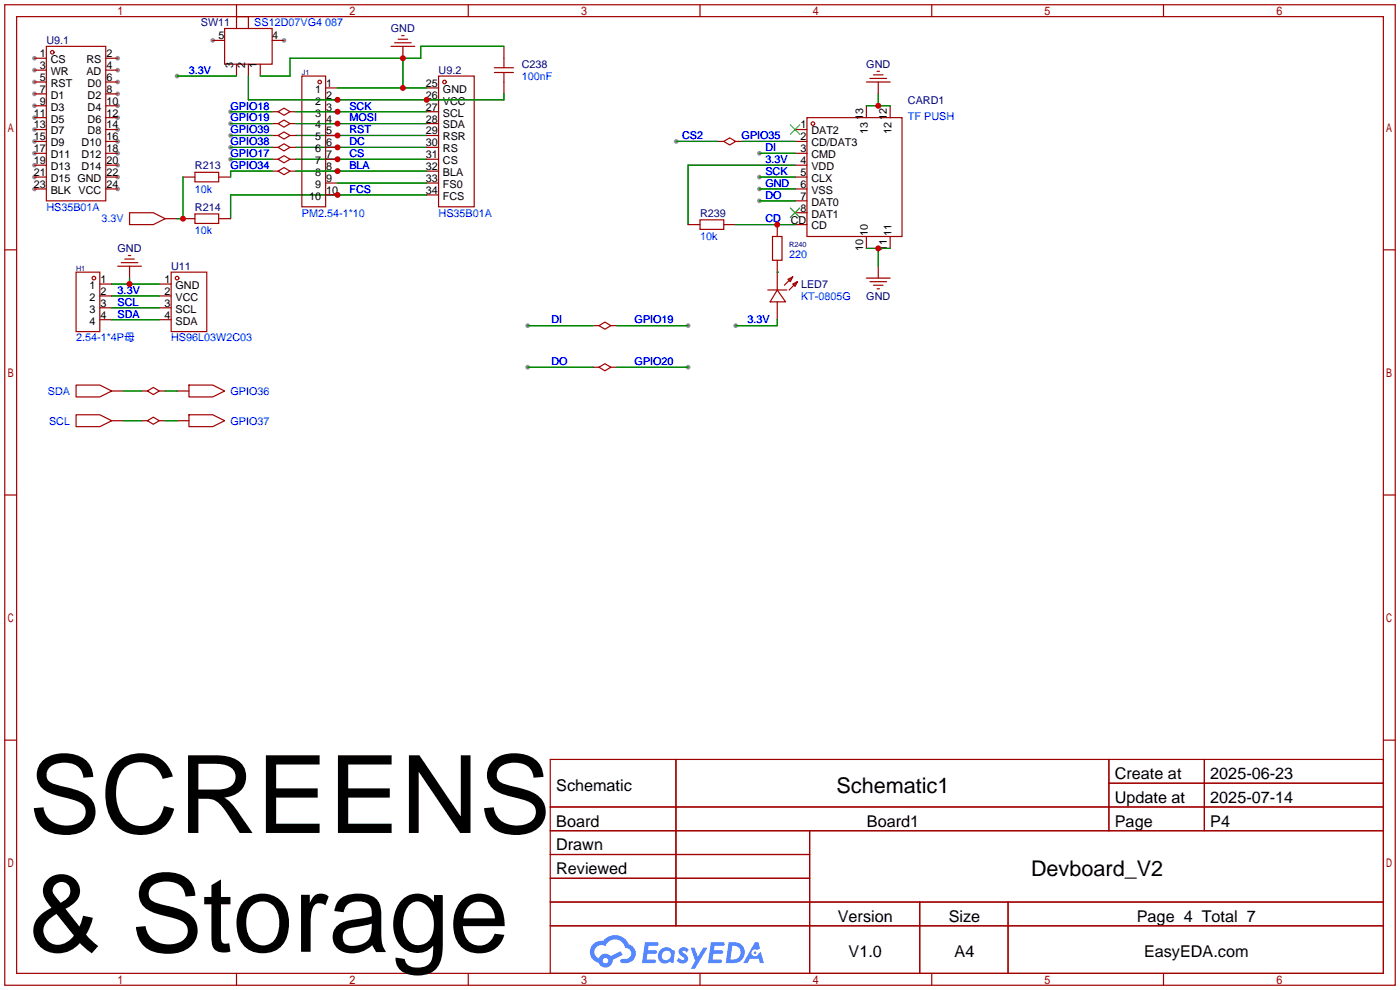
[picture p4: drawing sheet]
<svg xmlns="http://www.w3.org/2000/svg" width="299mm" height="212mm" viewBox="0 0 299 212" stroke-linecap="round" stroke-linejoin="round" font-family="sans-serif">
<g fill="#999">
<circle cx="7.4" cy="12.4" r=".51"/>
<circle cx="25.1" cy="40.4" r=".51"/>
<circle cx="7.4" cy="15" r=".51"/>
<circle cx="25.1" cy="37.8" r=".51"/>
<circle cx="7.4" cy="17.5" r=".51"/>
<circle cx="25.1" cy="35.3" r=".51"/>
<circle cx="7.4" cy="20.1" r=".51"/>
<circle cx="25.1" cy="32.8" r=".51"/>
<circle cx="7.4" cy="22.6" r=".51"/>
<circle cx="25.1" cy="30.2" r=".51"/>
<circle cx="7.4" cy="25.1" r=".51"/>
<circle cx="25.1" cy="27.7" r=".51"/>
<circle cx="7.4" cy="27.7" r=".51"/>
<circle cx="25.1" cy="25.1" r=".51"/>
<circle cx="7.4" cy="30.2" r=".51"/>
<circle cx="25.1" cy="22.6" r=".51"/>
<circle cx="7.4" cy="32.8" r=".51"/>
<circle cx="25.1" cy="20.1" r=".51"/>
<circle cx="7.4" cy="35.3" r=".51"/>
<circle cx="25.1" cy="17.5" r=".51"/>
<circle cx="7.4" cy="37.8" r=".51"/>
<circle cx="25.1" cy="15" r=".51"/>
<circle cx="7.4" cy="40.4" r=".51"/>
<circle cx="25.1" cy="12.4" r=".51"/>
<circle cx="60.7" cy="8.6" r=".51"/>
<circle cx="45.5" cy="8.6" r=".51"/>
<circle cx="49.3" cy="23.9" r=".51"/>
<circle cx="49.3" cy="26.4" r=".51"/>
<circle cx="49.3" cy="29" r=".51"/>
<circle cx="49.3" cy="31.5" r=".51"/>
<circle cx="49.3" cy="34" r=".51"/>
<circle cx="162.3" cy="40.4" r=".51"/>
<circle cx="162.3" cy="37.8" r=".51"/>
<circle cx="162.3" cy="32.8" r=".51"/>
<circle cx="162.3" cy="42.9" r=".51"/>
<circle cx="144.5" cy="30.2" r=".51"/>
<circle cx="157.2" cy="69.6" r=".51"/>
<circle cx="112.8" cy="69.6" r=".51"/>
<circle cx="112.8" cy="78.5" r=".51"/>
<circle cx="147.1" cy="78.5" r=".51"/>
<circle cx="147.1" cy="69.6" r=".51"/>
<circle cx="37.8" cy="16.3" r=".51"/>
</g>
<g fill="none" stroke="#a10000" stroke-width=".25">
<path d="M1 1h297.2v209.6h-297.2zM3.6 3.6h292.1v204.4h-292.1zM50.5 1v2.6M100.1 1v2.6M149.6 1v2.6M199.1 1v2.6M248.7 1v2.6M1 53.4h2.6M295.7 53.4h2.5M1 105.8h2.6M295.7 105.8h2.5M1 158.2h2.6"/>
<path d="M295.7 158.2h2.5M117.6 162.3h178.1v45.7h-178.1zM117.6 172.5h178.1M117.6 177.5h178.1M144.5 162.3v35.6M173 177.5v30.5M237 162.3v15.2M237 167.4h58.7M257.4 162.3v15.2M117.6 182.6h55.4M117.6 192.8h178.1M117.6 187.7h55.4"/>
<path d="M117.6 197.9h178.1M196.6 192.8v15.2M215.4 192.8v15.2M50.5 208v2.6M100.1 208v2.6M149.6 208v2.6M199.1 208v2.6M248.7 208v2.6"/>
</g>
<g fill="#5487ff">
<path d="M145.3 202.7a1.3 1.3 0 0 1 1.9 .3l-.4 .6a.54 .54 0 0 0-.9-.2l.1 .2a1.34 1.34 0 0 1 .9 1.8 1.47 1.47 0 0 1-2.3-.1l.5-.6 .8 .5a.31 .31 0 0 0 .4-.3 .31 .31 0 0 0-.3-.4 1.12 1.12 0 0 1-.7-1.8z"/>
<path d="M147.6 202.5h.9l.6 2 1.2-2h.9l-2.7 4.6h-.9l1-1.7z"/>
<path d="M137.8 201.4h1.7a1.31 1.31 0 0 1 1.2 .2 .4 .4 0 0 1-.3 .5l-1.8 .1-.1 .9h1.6a.4 .4 0 0 1 .4 .4 .4 .4 0 0 1-.5 .4h-1.6l-.2 1.2h1.4a.46 .46 0 0 1 .5 0 .46 .46 0 0 1 .1 .5l-.4 .2h-2.6z"/>
<path d="M151.9 201.4h1.7a1.32 1.32 0 0 1 1.2 .2 .39 .39 0 0 1-.3 .5l-1.8 .1-.1 .9h1.6a.4 .4 0 0 1 .4 .4 .4 .4 0 0 1-.4 .4h-1.7l-.2 1.2h1.4a.46 .46 0 0 1 .5 0 .46 .46 0 0 1 .1 .5l-.4 .2h-2.6z"/>
<path d="M161.3 201.4h.8l.3 1.3-.6 .4a.75 .75 0 0 0-1.1 .3 .75 .75 0 0 0 .5 1 .75 .75 0 0 0 .9-.7l.5-.2 .6 2.3h-.8l-.3-.9h-1.8l-.5 .9h-1z"/>
<path d="M155.7 201.4l-.6 4.4h1.5a2.27 2.27 0 0 0 2.6-2.2 2.27 2.27 0 0 0-2.7-2.2zM156.5 202.1a1.5 1.5 0 0 1 1.8 1.6 1.5 1.5 0 0 1-1.9 1.4h-.3z"/>
<path d="M141.2 203a1.6 1.6 0 0 0-.3 2.3 1.6 1.6 0 0 0 2.3 .2l.7 .3 .3-2.4-.1-.3-.5-.1a1.58 1.58 0 0 0-2.4 0zM141.8 203.5a.98 .98 0 0 1 1.6 .4 .98 .98 0 0 1-1.1 1.3 .94 .94 0 0 1-.9-.7 .94 .94 0 0 1 .4-1z"/>
<path d="M126.8 201.8a2.37 2.37 0 0 0 1.1 4 1.54 1.54 0 0 0 1.8 1 1.54 1.54 0 0 0 1.2-1.6l2.2-1.1-.5-.8-2 1a1.57 1.57 0 0 0-2.7 .5 1.5 1.5 0 0 1-.7-2.1 1.5 1.5 0 0 1 2.2-.5 2.23 2.23 0 0 1 2.3-1.4 2.23 2.23 0 0 1 2 1.8 1.16 1.16 0 0 1 1.2 1.1 1.16 1.16 0 0 1-1.1 1.2h-.7a.47 .47 0 0 0-.5 .4 .47 .47 0 0 0 .4 .5 2.17 2.17 0 0 0 2.5-.9 2.17 2.17 0 0 0-.3-2.7l-.8-.4a3.2 3.2 0 0 0-5.5-.7l-1.1 .1zM128.8 205.3a.6 .6 0 0 1 1.2 0 .6 .6 0 0 1-1.2 0z"/>
<circle cx="161.4" cy="203.6" r=".28"/>
</g>
<g fill="none" stroke="#a10000" stroke-width=".25">
<path d="M7.4 12.4h2.5M7.4 15h2.5M7.4 17.5h2.5M9.9 9.9h12.7v33h-12.7zM22.6 12.4h2.5M22.6 15h2.5M22.6 17.5h2.5M45.5 8.6h2.5M48 6.1h10.2v7.6h-10.2zM50.5 6.1v-2.5h2.6v2.5M50.5 13.7v2.6M53.1 13.7v2.6"/>
<path d="M55.6 13.7v2.6M58.2 8.6h2.5M64.5 16.3h5.1v27.9h-5.1zM69.6 18.8h2.5M83.6 9.9h5M84.3 9.1h3.6M85.1 8.4h2M85.9 7.6h.5M86.1 9.9v2.5M91.2 18.8h2.5M93.7 16.3h7.6v27.9h-7.6zM105.7 15.5h4"/>
<path d="M105.7 14.5h4M107.7 9.9v4.6M107.7 15.5v4.6M185.2 17.5h5M185.9 16.8h3.6M186.7 16h2M187.5 15.2h.5M187.7 17.5v2.6M7.4 37.8h2.5M7.4 35.3h2.5M7.4 20.1h2.5M7.4 32.8h2.5"/>
<path d="M7.4 22.6h2.5M7.4 30.2h2.5M7.4 25.1h2.5M7.4 27.7h2.5M22.6 37.8h2.5M22.6 35.3h2.5M22.6 20.1h2.5M22.6 32.8h2.5M22.6 22.6h2.5M22.6 30.2h2.5M22.6 25.1h2.5M22.6 27.7h2.5"/>
<path d="M39.1 37.8h2.6M41.7 36.8h5v2.1h-5zM46.7 37.8h2.6M58.2 23.9h1.2M58.2 26.4h1.2M58.2 29h1.2M58.2 31.5h1.2M58.2 34h1.2M58.2 36.6h1.2M59.4 23.9l1.3-.8 1.3 .8-1.3 .7zM59.4 26.4l1.3-.7 1.3 .7-1.3 .8zM59.4 29l1.3-.8 1.3 .8-1.3 .7z"/>
<path d="M59.4 31.5l1.3-.8 1.3 .8-1.3 .8zM59.4 34l1.3-.7 1.3 .7-1.3 .8zM59.4 36.6l1.3-.8 1.3 .8-1.3 .7zM62 23.9h1.2M62 26.4h1.2M62 29h1.2M62 31.5h1.2M62 34h1.2M62 36.6h1.2M69.6 21.3h2.5M69.6 23.9h2.5M69.6 26.4h2.5"/>
<path d="M69.6 29h2.5M69.6 31.5h2.5M69.6 34h2.5M69.6 36.6h2.5M69.6 39.1h2.5M91.2 21.3h2.5M91.2 23.9h2.5M91.2 26.4h2.5M91.2 29h2.5M91.2 31.5h2.5M91.2 34h2.5M91.2 36.6h2.5"/>
<path d="M91.2 39.1h2.5M153.4 30.2h1.3M154.7 30.2l1.3-.7 1.2 .7-1.2 .8zM157.2 30.2h1.3M169.9 37.8h2.6M169.9 35.3h2.6M169.9 32.8h2.6M169.9 30.2h2.6M169.9 27.7h2.6M172.5 25.1h20.3v25.4h-20.3zM185.2 22.6v2.5M190.2 22.6v2.5"/>
<path d="M7.4 40.4h2.5M16.3 58.2h5v12.7h-5zM22.6 40.4h2.5M25.1 56.9h5.1M25.9 56.1h3.6M26.7 55.4h2M27.4 54.6h.5M27.7 45.5h5.1l2.5 1.2-2.5 1.3h-5.1zM27.7 56.9v2.5M35.3 46.7h2.5M36.6 58.2h7.6v12.7h-7.6zM39.1 46.7h2.6"/>
<path d="M41.7 45.7h5v2.1h-5zM46.7 46.7h2.6M69.6 41.7h2.5M91.2 41.7h2.5M147.1 48h2.5M149.6 47h5.1v2h-5.1zM154.7 48h2.5M165.1 50.5h2v5.1h-2zM166.1 48v2.5M166.1 55.6v6.4M168.4 59.7l1-.5-.5 1zM169.4 59.2l-1.8 1.8"/>
<path d="M169.9 40.4h2.6M169.9 42.9h2.6M169.9 45.5h2.6M169.9 48h2.6M185.2 50.5v2.6M185.2 59.4h5M187.7 56.9v2.5M190.2 50.5v2.6M21.3 60.7h2.6M21.3 63.2h2.6M21.3 65.8h2.6M21.3 68.3h2.6"/>
<path d="M34 60.7h2.6M34 63.2h2.6M34 65.8h2.6M34 68.3h2.6M126.7 69.6h1.3M126.7 78.5h1.3M128 69.6l1.3-.8 1.3 .8-1.3 .8zM128 78.5l1.3-.8 1.3 .8-1.3 .7zM130.6 69.6h1.2M130.6 78.5h1.2M164.1 62h4M166.1 62l1.8 2.5h-3.3z"/>
<path d="M166.1 64.5v3.8M169.4 60.7l1-.5-.5 1zM170.4 60.2l-1.7 1.8M185.9 60.2h3.6M186.7 61h2M187.5 61.7h.5M16.3 82.3h5l2.6 1.3-2.6 1.2h-5zM16.3 88.6h5l2.6 1.3-2.6 1.3h-5zM23.9 83.6h2.5M23.9 89.9h2.5M30.2 83.6h1.3M30.2 89.9h1.3"/>
<path d="M31.5 89.9l1.3-.7 1.2 .7-1.2 .8zM31.5 83.6l1.3-.8 1.2 .8-1.2 .7zM34 83.6h1.3M34 89.9h1.3M37.8 83.6h2.6M37.8 89.9h2.6M40.4 88.6h5.1l2.5 1.3-2.5 1.3h-5.1zM40.4 82.3h5.1l2.5 1.3-2.5 1.2h-5.1z"/>
<circle cx="11.2" cy="11.2" r=".38"/>
<circle cx="68.3" cy="17.5" r=".38"/>
<circle cx="95" cy="17.5" r=".38"/>
<circle cx="173.7" cy="26.4" r=".38"/>
<circle cx="20.1" cy="59.4" r=".38"/>
<circle cx="37.8" cy="59.4" r=".38"/>
</g>
<g fill="none" stroke="#008700" stroke-width=".25">
<path d="M37.8 16.3h12.7M53.1 16.3v5h54.6v-1.2M72.1 18.8h19.1M86.1 12.4v6.4M107.7 9.9h-17.8v2.5h-27.9v3.9h-6.4M39.1 37.8v8.9h-1.3M49.3 29h8.9M49.3 31.5h8.9M49.3 34h8.9M49.3 23.9h8.9M49.3 26.4h8.9M58.2 36.6h-8.9v1.2"/>
<path d="M63.2 29h28M63.2 31.5h28M63.2 34h28M63.2 23.9h28M63.2 26.4h28M63.2 36.6h28M72.1 39.1h19.1M144.5 30.2h8.9M158.5 30.2h11.4M162.3 37.8h7.6M162.3 32.8h7.6M169.9 35.3h-22.8v12.7"/>
<path d="M185.2 22.6h5M187.7 20.1v2.5M27.7 59.4v1.3M91.2 41.7h-41.9v5M157.2 48h12.7M162.3 40.4h7.6M162.3 42.9h7.6M166.1 58.2h.1M185.2 53.1h5M187.7 53.1v3.8M23.9 60.7h10.1M23.9 63.2h10.1"/>
<path d="M23.9 65.8h10.1M23.9 68.3h10.1M112.8 69.6h13.9M112.8 78.5h13.9M131.8 69.6h15.3M131.8 78.5h15.3M166.1 68.3v1.3h-8.9M26.4 83.6h3.8M26.4 89.9h3.8M35.3 83.6h2.5M35.3 89.9h2.5"/>
</g>
<path d="M168.9 26.7l2 2M170.9 26.7l-2 2M168.9 44.4l2 2.1M170.9 44.4l-2 2.1" fill="none" stroke="#3c3" stroke-width=".25"/>
<g fill="#c00">
<circle cx="72.1" cy="29" r=".63"/>
<circle cx="72.1" cy="31.5" r=".63"/>
<circle cx="72.1" cy="34" r=".63"/>
<circle cx="72.1" cy="41.7" r=".63"/>
<circle cx="72.1" cy="23.9" r=".63"/>
<circle cx="72.1" cy="26.4" r=".63"/>
<circle cx="39.1" cy="46.7" r=".63"/>
<circle cx="27.7" cy="60.7" r=".63"/>
<circle cx="187.7" cy="53.1" r=".63"/>
<circle cx="187.7" cy="22.6" r=".63"/>
<circle cx="166.1" cy="48" r=".63"/>
<circle cx="72.1" cy="36.6" r=".63"/>
<circle cx="72.1" cy="21.3" r=".63"/>
<circle cx="91.2" cy="21.3" r=".63"/>
<circle cx="86.1" cy="18.8" r=".63"/>
<circle cx="86.1" cy="12.4" r=".63"/>
</g>
<g font-size="23.1">
<text x="6.1" y="178">SCREENS</text>
<text x="6.1" y="203.4">&amp; Storage</text>
</g>
<g font-size="4.6">
<text x="178.8" y="169.4">Schematic1</text>
<text x="220.4" y="187.2">Devboard_V2</text>
</g>
<g font-size="3.5">
<text x="238.3" y="166.5">Create at</text>
<text x="258.7" y="166.5">2025-06-23</text>
<text x="118.9" y="169.1">Schematic</text>
<text x="238.3" y="171.6">Update at</text>
<text x="258.7" y="171.6">2025-07-14</text>
<text x="118.9" y="176.7">Board</text>
<text x="185.3" y="176.7">Board1</text>
<text x="238.3" y="176.7">Page</text>
<text x="258.7" y="176.7">P4</text>
<text x="118.9" y="181.8">Drawn</text>
<text x="118.9" y="186.8">Reviewed</text>
<text x="179.1" y="197">Version</text>
<text x="202.8" y="197">Size</text>
<text x="243" y="197">Page 4 Total 7</text>
<text x="181.4" y="204.6">V1.0</text>
<text x="204" y="204.6">A4</text>
<text x="244.5" y="204.6">EasyEDA.com</text>
</g>
<g font-size="2.3" fill="#000080">
<text x="42.9" y="5.6">SW11</text>
<text x="9.9" y="9.4">U9.1</text>
<text x="83.5" y="6.9">GND</text>
<text x="93.7" y="15.8">U9.2</text>
<text x="111.5" y="14.5">C238</text>
<text x="185.1" y="14.5">GND</text>
<text x="194.1" y="22.1">CARD1</text>
<text x="41.7" y="36.1">R213</text>
<text x="41.7" y="45">R214</text>
<text x="149.6" y="46.3">R239</text>
<text x="25.1" y="53.9">GND</text>
<text x="36.6" y="57.7">U11</text>
<text x="171.2" y="61.5">LED7</text>
<text x="185.1" y="64.1">GND</text>
</g>
<g font-size="2.3" fill="#00f">
<text x="54.4" y="5.6">SS12D07VG4 087</text>
<text x="40.4" y="15.8">3.3V</text>
<text x="111.5" y="17.1">100nF</text>
<text x="49.3" y="23.4">GPIO18</text>
<text x="74.7" y="23.4">SCK</text>
<text x="49.3" y="26">GPIO19</text>
<text x="49.3" y="28.5">GPIO39</text>
<text x="74.7" y="28.5">RST</text>
<text x="74.7" y="26">MOSI</text>
<text x="145.8" y="29.8">CS2</text>
<text x="158.5" y="29.8">GPIO35</text>
<text x="194.1" y="25.7">TF PUSH</text>
<text x="49.3" y="31">GPIO38</text>
<text x="49.3" y="33.6">GPIO17</text>
<text x="74.7" y="31">DC</text>
<text x="74.7" y="33.6">CS</text>
<text x="163.6" y="34.8">3.3V</text>
<text x="163.6" y="32.3">DI</text>
<text x="41.7" y="41.2">10k</text>
<text x="49.3" y="36.1">GPIO34</text>
<text x="74.7" y="41.2">FCS</text>
<text x="74.7" y="36.1">BLA</text>
<text x="163.6" y="39.9">GND</text>
<text x="163.6" y="37.4">SCK</text>
<text x="9.9" y="45">HS35B01A</text>
<text x="21.7" y="47.5">3.3V</text>
<text x="64.5" y="46.3">PM2.54-1*10</text>
<text x="93.7" y="46.3">HS35B01A</text>
<text x="163.6" y="42.5">DO</text>
<text x="163.6" y="47.5">CD</text>
<text x="41.7" y="50.1">10k</text>
<text x="149.6" y="51.4">10k</text>
<text x="168.7" y="55.2">220</text>
<text x="25.1" y="62.8">3.3V</text>
<text x="25.1" y="65.3">SCL</text>
<text x="171.2" y="64.1">KT-0805G</text>
<text x="25.1" y="67.9">SDA</text>
<text x="117.9" y="69.1">DI</text>
<text x="135.6" y="69.1">GPIO19</text>
<text x="159.8" y="69.1">3.3V</text>
<text x="16.3" y="72.9">2.54-1*4P母</text>
<text x="36.6" y="72.9">HS96L03W2C03</text>
<text x="117.9" y="78">DO</text>
<text x="135.6" y="78">GPIO20</text>
<text x="10.2" y="84.4">SDA</text>
<text x="49.3" y="84.4">GPIO36</text>
<text x="10.5" y="90.7">SCL</text>
<text x="49.3" y="90.7">GPIO37</text>
</g>
<g font-size="2.3">
<text x="46.7" y="8.4">5</text>
<text x="58.2" y="8.4">4</text>
<text x="8.5" y="12.2">1</text>
<text x="8.5" y="14.8">3</text>
<text x="8.5" y="17.3">5</text>
<text x="10.8" y="13.5">CS</text>
<text x="10.8" y="16">WR</text>
<text x="18.5" y="16">AD</text>
<text x="18.5" y="13.5">RS</text>
<text x="22.7" y="17.3">6</text>
<text x="22.7" y="14.8">4</text>
<text x="22.7" y="12.2">2</text>
<text x="49.8" y="14.5" transform="rotate(-90 49.8 14.5)">3</text>
<text x="52.4" y="14.5" transform="rotate(-90 52.4 14.5)">2</text>
<text x="54.9" y="14.5" transform="rotate(-90 54.9 14.5)">1</text>
<text x="8.5" y="19.8">7</text>
<text x="8.5" y="22.4">9</text>
<text x="10.8" y="18.6">RST</text>
<text x="10.8" y="21.1">D1</text>
<text x="10.8" y="23.6">D3</text>
<text x="18.7" y="23.6">D4</text>
<text x="18.7" y="21.1">D2</text>
<text x="18.7" y="18.6">D0</text>
<text x="22.7" y="22.4">10</text>
<text x="22.7" y="19.8">8</text>
<text x="67.4" y="22.4">2</text>
<text x="67.4" y="19.8">1</text>
<text x="69.7" y="23.6">3</text>
<text x="69.7" y="21.1">2</text>
<text x="69.7" y="18.6">1</text>
<text x="91" y="18.6">25</text>
<text x="91" y="21.1">26</text>
<text x="91" y="23.6">27</text>
<text x="94.7" y="19.8">GND</text>
<text x="94.7" y="22.4">VCC</text>
<text x="7.2" y="24.9">11</text>
<text x="7.2" y="27.5">13</text>
<text x="7.2" y="30">15</text>
<text x="10.8" y="26.2">D5</text>
<text x="10.8" y="28.7">D7</text>
<text x="18.7" y="28.7">D8</text>
<text x="18.7" y="26.2">D6</text>
<text x="22.7" y="30">16</text>
<text x="22.7" y="27.5">14</text>
<text x="22.7" y="24.9">12</text>
<text x="67.4" y="30">5</text>
<text x="67.4" y="27.5">4</text>
<text x="67.4" y="24.9">3</text>
<text x="69.7" y="28.7">5</text>
<text x="69.7" y="26.2">4</text>
<text x="91" y="26.2">28</text>
<text x="91" y="28.7">29</text>
<text x="94.7" y="24.9">SCL</text>
<text x="94.7" y="27.5">SDA</text>
<text x="94.7" y="30">RSR</text>
<text x="171.1" y="27.5">1</text>
<text x="171.1" y="30">2</text>
<text x="173.4" y="28.7">DAT2</text>
<text x="184.4" y="25.6" transform="rotate(-90 184.4 25.6)">13</text>
<text x="185.5" y="28.7" transform="rotate(-90 185.5 28.7)">13</text>
<text x="189.5" y="25.6" transform="rotate(-90 189.5 25.6)">12</text>
<text x="190.5" y="28.7" transform="rotate(-90 190.5 28.7)">12</text>
<text x="7.2" y="32.5">17</text>
<text x="7.2" y="35.1">19</text>
<text x="10.8" y="31.3">D9</text>
<text x="10.8" y="33.8">D11</text>
<text x="17.4" y="33.8">D12</text>
<text x="17.4" y="31.3">D10</text>
<text x="22.7" y="35.1">20</text>
<text x="22.7" y="32.5">18</text>
<text x="67.4" y="35.1">7</text>
<text x="67.4" y="32.5">6</text>
<text x="69.7" y="33.8">7</text>
<text x="69.7" y="31.3">6</text>
<text x="91" y="31.3">30</text>
<text x="91" y="33.8">31</text>
<text x="94.7" y="32.5">RS</text>
<text x="94.7" y="35.1">CS</text>
<text x="171.1" y="32.5">3</text>
<text x="171.1" y="35.1">4</text>
<text x="173.4" y="31.3">CD/DAT3</text>
<text x="173.4" y="33.8">CMD</text>
<text x="7.2" y="37.6">21</text>
<text x="7.2" y="40.2">23</text>
<text x="10.8" y="36.3">D13</text>
<text x="10.8" y="38.9">D15 GND</text>
<text x="10.8" y="41.4">BLK VCC</text>
<text x="17.4" y="36.3">D14</text>
<text x="22.7" y="40.2">24</text>
<text x="22.7" y="37.6">22</text>
<text x="67.4" y="40.2">9</text>
<text x="67.4" y="37.6">8</text>
<text x="69.7" y="41.4">10</text>
<text x="69.7" y="38.9">9</text>
<text x="69.7" y="36.3">8</text>
<text x="91" y="36.3">32</text>
<text x="91" y="38.9">33</text>
<text x="91" y="41.4">34</text>
<text x="94.7" y="37.6">BLA</text>
<text x="94.7" y="40.2">FS0</text>
<text x="171.1" y="37.6">5</text>
<text x="171.1" y="40.2">6</text>
<text x="173.4" y="36.3">VDD</text>
<text x="173.4" y="38.9">CLX</text>
<text x="173.4" y="41.4">VSS</text>
<text x="66.1" y="42.7">10</text>
<text x="94.7" y="42.7">FCS</text>
<text x="169" y="47.8">CD</text>
<text x="171.1" y="42.7">7</text>
<text x="171.1" y="45.2">8</text>
<text x="173.4" y="44">DAT0</text>
<text x="173.4" y="46.5">DAT1</text>
<text x="173.4" y="49">CD</text>
<text x="184.4" y="53.6" transform="rotate(-90 184.4 53.6)">10</text>
<text x="185.5" y="50.5" transform="rotate(-90 185.5 50.5)">10</text>
<text x="189.5" y="53.6" transform="rotate(-90 189.5 53.6)">11</text>
<text x="190.5" y="50.5" transform="rotate(-90 190.5 50.5)">11</text>
<text x="19.1" y="61.7">1</text>
<text x="19.1" y="64.3">2</text>
<text x="21.5" y="60.5">1</text>
<text x="21.5" y="63">2</text>
<text x="21.5" y="65.6">3</text>
<text x="35.2" y="60.5">1</text>
<text x="35.2" y="63">2</text>
<text x="35.2" y="65.6">3</text>
<text x="37.5" y="61.7">GND</text>
<text x="37.5" y="64.3">VCC</text>
<text x="19.1" y="66.8">3</text>
<text x="19.1" y="69.4">4</text>
<text x="21.5" y="68.1">4</text>
<text x="35.2" y="68.1">4</text>
<text x="37.5" y="66.8">SCL</text>
<text x="37.5" y="69.4">SDA</text>
</g>
<g font-size="1.6" fill="#000080">
<text x="64.5" y="15.9">J1</text>
<text x="168.7" y="52.8">R240</text>
<text x="16.3" y="57.9">H1</text>
</g>
</svg>
